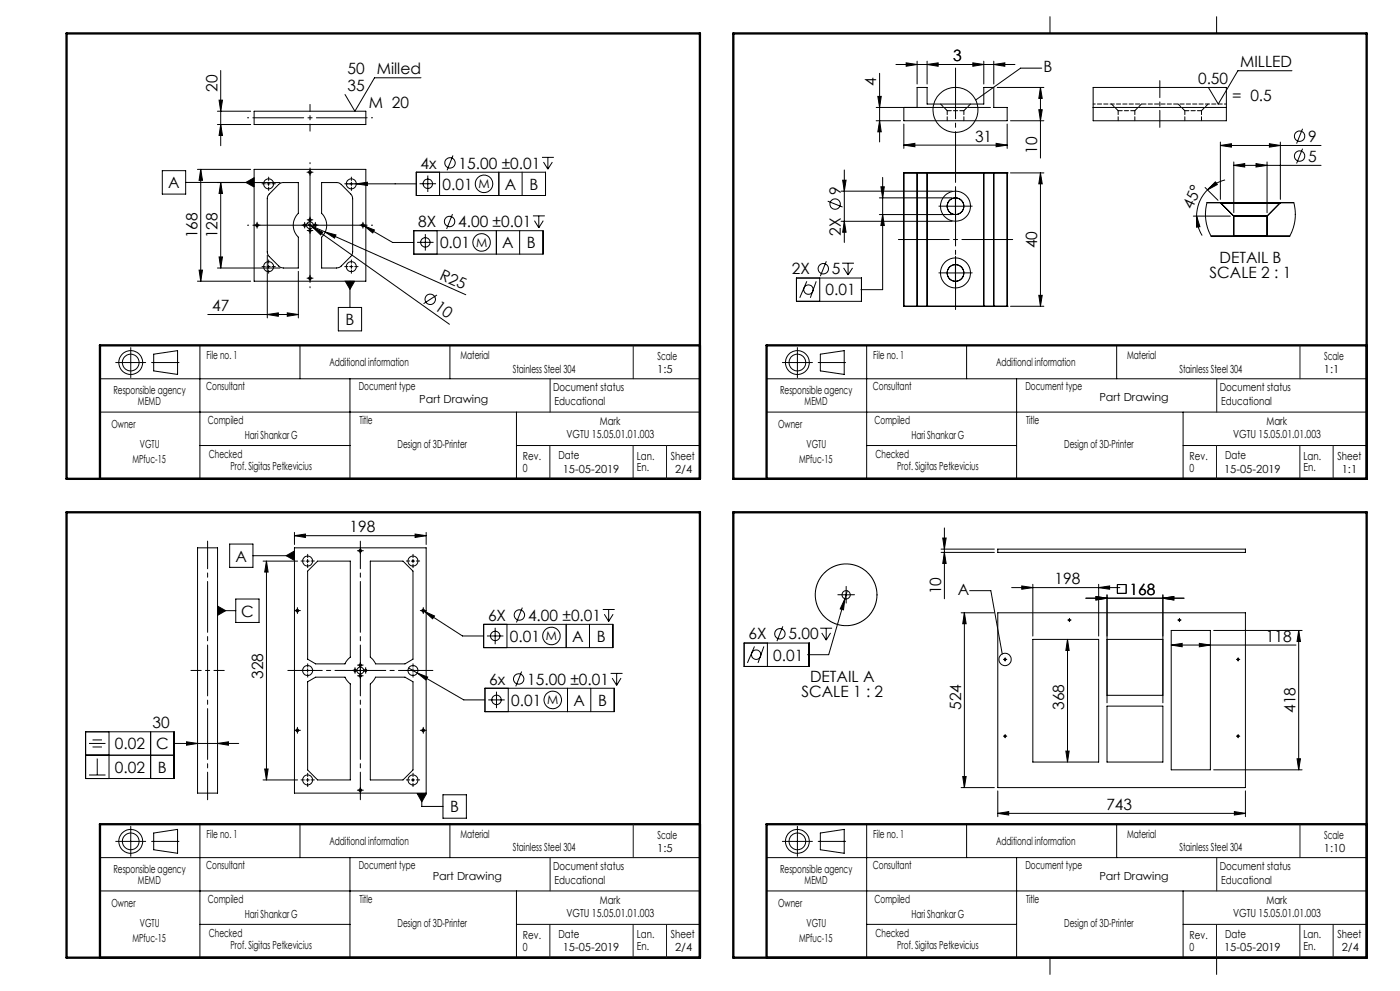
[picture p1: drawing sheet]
<svg xmlns="http://www.w3.org/2000/svg" width="420mm" height="297mm" viewBox="0 0 420 297" stroke-linecap="round" stroke-linejoin="round" font-family="sans-serif">
<g fill="none" stroke="#000" stroke-width=".3">
<path d="M271.9 18.8l3.2 .5-3.2 .6zM275.1 18.3v6.9M278.1 19.3l3.3-.5v1.1zM278.1 18.3v6.9M291.9 18.8l3.2 .5-3.2 .6zM295.1 18.3v6.9M298.1 19.3l3.3-.5v1.1zM298.1 18.3v6.9M304.5 19.3h-35.7M315 5v5M365 5v5M65.2 33.3h10"/>
<path d="M65.2 37.3h10M65.7 30h1l-.5 3.3zM66.2 37.3l.5 3.3h-1zM66.2 21.1v22.6M76.2 33.3h33.5v4h-33.5zM126.3 23.3h-13.9l-5.9 10-3-5M262.9 36.2h7.3M262.9 32.2h34.2M263.3 28.9h1.1l-.5 3.3zM263.9 36.2l.5 3.3h-1.1zM263.9 22v20.5M271.1 32.2v4h31.1v-4h-4.1v-6h-3v5h-17v-5h-3v6"/>
<path d="M271.1 37.2v7.3M299.2 26.2h14M302.2 37.2v7.3M303.1 36.2h10.1M311.6 32.9h1.1l-.6 3.3zM312.1 26.2l.6 3.3h-1.1zM312.1 26.2v21.2M312.5 20.4h-6.3l-13.5 9.6M327.9 26.2h40v10h-40zM327.9 32.2h40M387.6 21.2h-16.2l-5.9 10-3-5M390.8 38.6l-1.8 4.4"/>
<path d="M48.7 51.1h7v7.1h-7zM55.7 54.7h28.3M59.2 50.8h16M60.2 50.8l.5 3.2h-1zM60.2 50.8v33.5M66.2 54.7l.5 3.3h-1zM66.2 54.7v25.6M73.8 54.7l2.4-1.4v2.8zM76.2 50.8h33.5v33.5h-33.5zM80.1 55.1h1M80.6 54.6v1M83.6 55.3l1.2-.6h4.7v9.2a5 5 0 0 0 0 7.2v9.2h-4.5l-.9-.2-3.5-3.3-.4-1.1v-16.4l.4-1z"/>
<path d="M92.5 51.6h1M93 51.1v1M96.5 54.7l5.2 .2 3.9 3.7 .2 .9v16l-.5 1.3-3.4 3.3-.9 .2h-4.5v-9.2a5 5 0 0 0 0-7.2zM103.9 55.1h21M105.4 54.6v1M106.9 55.1l3.3-.5v1zM124.9 51.6h38.8v7h-38.8zM125.9 55.1h4.9M128.3 52.6v4.9M131.9 51.6v7M135.9 46.6l-1.8 4.4M149.6 51.6v7"/>
<path d="M156.6 51.6v7M162.6 47.2h3.6M163.1 48.6l1.3 2.1M164.4 47.2v3.5M165.7 48.6l-1.3 2.1M252.3 57.3h33.3M252.8 54h1l-.5 3.3zM253.3 50.9v21.8M263.8 59.3h21.8M264.3 56h1l-.5 3.3zM264.8 53.2v33.6h-6.5M271.1 51.8h.1"/>
<path d="M271.1 51.8v40M271.1 51.8h31.1M271.1 43.5l3.4-.5v1zM271.1 43.5h31.1M275.1 51.8h.1M275.1 51.8v40M278.1 51.8h.1M278.1 51.8v40M286.6 59.3v5M295.1 51.8h.1M295.1 51.8v40M298.1 51.8h.1"/>
<path d="M298.1 51.8v40M298.8 43l3.4 .5-3.4 .5zM302.2 51.8h.1M302.2 51.8v40M303.1 51.8h10.1M312.1 51.8l.6 3.3h-1.1zM312.1 51.8v40M361.5 56.2l3.9 3.8M362.3 56.9a11 11 0 0 0-3.3 7.9M364.6 54.5l.6 .8-2.9 1.6zM366.1 43.6l3.3-.5v1zM366.1 42.6v17.2"/>
<path d="M366.1 43.6h30.2M367.5 53.9l-2.6 1-2.6 2M370.1 49.6l3.3-.6v1.1zM370.1 48.5v15.2M370.1 49.6h26.2M376.8 49l3.3 .6-3.3 .5zM380.1 48.5v15.2M380.8 43.1l3.3 .5-3.3 .5zM384.1 42.6v17.2M390.8 44.6l-1.8 4.4M65.7 77h1l-.5 3.3zM76.6 67.5h1"/>
<path d="M77.1 67v1M80.1 79.9h1M80.2 76.5v18.8M80.6 79.4v1M90.9 67.5h1M91.4 67v1M92.1 66.9l1.7 1.2M92.5 67.5h1M92.5 65.9h1M92.5 69.1h1M93 67.5l4.5 2M93 65.4v1"/>
<path d="M93 67v1M93 68.6v1M93.8 68.1l3 1.5-.6 .8zM93.8 68.1l41 29.1M94.1 67.5h1M94.6 67v1M97.5 69.5l3.3 .9-.4 1zM97.5 69.5l42.2 18.8M104.9 79.9h1M105.4 79.4v1M108.4 67.5h1M108.5 67.3l.7 .4"/>
<path d="M108.9 67v1M109.2 67.7l3.1 1.2-.5 .9zM109.2 67.7l8.6 5h6.3M124.1 69.1h38.8v7.1h-38.8zM125.1 72.6h5M127.6 70.2v4.9M131.1 69.1v7.1M135.7 64.2l-1.7 4.4M148.9 69.1v7.1M155.9 69.1v7.1M159.9 64.7h3.5M160.3 66.1l1.3 2.2"/>
<path d="M161.6 64.7v3.6M163 66.1l-1.4 2.2M247.9 78.3l-1.8 4.5M248.3 60.3l4.5 1.8M252.3 66.3h33.3M252.6 78.9h3.6M253.3 66.3l.5 3.3h-1zM254.4 78.9v3.5M263.8 64.3h21.8M264.8 64.3l.5 3.3h-1zM284.1 61.8h5M286.6 79.3v5"/>
<path d="M358 64.8h11.1M359 64.8l1 3.1-1 .2zM359 64.8l.3 2.8 1.3 3M362.1 60.7h26l.4 2.3 .1 2.1-.5 3-1.2 2.7h-23.6l-1.1-2.6-.5-2.5v-2.5zM366.1 60.7h18zM366.1 60.7l4 4.1v6M370.1 70.8h5zM370.1 64.8h5zM375.1 70.8h5zM375.1 64.8h5zM384.1 60.7l-4 4.1v6M59.2 84.3h16"/>
<path d="M59.7 81h1l-.5 3.3zM62.3 94.3h27.2M65.2 80.3h18.8M80.2 94.3l3.3-.5v1zM86.2 93.8l3.3 .5-3.3 .5zM89.5 81.3v14M92.5 83.4h1M93 82.9v1M101.5 92.1h7v7.1h-7zM103.6 84.3h2.8l-1.4 2.4zM105 84.3v7.8M131.1 88.4l-4 2.6"/>
<path d="M238.9 83.3h19.5v7h-19.5zM242 84.3l-2.1 4.9M244.9 84.3l-1.8 4.9M245.9 83.3v7M253.1 80.3l1.3 2.1M255.8 80.3l-1.4 2.1M271.1 91.8h.1M271.1 91.8h31.1M275.1 91.8h.1M278.1 91.8h.1M284.1 81.8h5M295.1 91.8h.1"/>
<path d="M298.1 91.8h.1M302.2 91.8h.1M303.1 91.8h10.1M311.6 88.5h1.1l-.6 3.3zM30 113.5h180M34.7 108.7h9M39.2 104.2v9M45.5 108.7h8.2M46.1 106.1l7.2-1v7.1l-7.2-1zM60 103.5v40M90 103.5v10M105 113.5v30"/>
<path d="M135 103.5v10M230 113.5h180M234.7 108.7h9M239.2 104.2v9M245.5 108.7h8.2M246.1 106.1l7.2-1v7.1l-7.2-1zM260 103.5v40M290 103.5v10M305 113.5v30M335 103.5v10M30 123.5h180M60 133.5h45"/>
<path d="M154.9 133.5h55.1M154.9 123.5v20M230 123.5h180M260 133.5h45M354.9 133.5h55.1M354.9 123.5v20M88.3 159.6v3.6M127.8 159.6v3.6M283.3 158.2v21.3M59.3 164.2h6v73.5h-6zM68.9 163.1h7v6.9h-7zM70.7 179.5h7v7h-7z"/>
<path d="M75.9 166.5h12.4M78.9 168.2h10.4M79.9 168.2v65.5M79.9 168.2l.5 3.2h-1zM85.9 166.5l2.4-1.4v2.9zM88.3 164.2h39.5v73.5h-39.5zM88.3 160.5l3.3-.4v1zM88.3 160.5h39.5M91.8 168.2h1M92.3 167.6v1.1M92.3 171.2l3-3h9.8v28.8l-.9 .8-.7 1.2h-8.8l-2.4-1.4zM107.6 165.1h1"/>
<path d="M108.1 164.6v1M111.1 168.2h9.8l3 3v26.4l-2.4 1.4h-8.8l-.7-1.2-.9-.8zM123.4 168.2h1M123.9 167.6v1.1M124.5 160.1l3.3 .4-3.3 .6zM252.6 178.3h2.5M253.5 179.5l-.5 3.3-.9-.3zM253.5 179.5l-4.9 16.7h-6.3M253.8 177v2.5M254.2 177.1l-.7 2.4M282.3 164.6h16M282.3 165.6h16"/>
<path d="M282.8 161.3h1l-.5 3.3zM283.3 165.6l.5 3.3h-1zM290.9 177h6.4l3.4 19M299.3 164.6h74.3v1h-74.3zM303.5 176.1h32.5M306.5 175.6l3.3 .5-3.3 .5zM309.8 175.1v15.5M328.8 178.8l3.3 .5-3.3 .5zM329.6 176.1l3.3-.5v1zM329.6 175.1v15.5M332.1 178.3v32.3M335.2 175.2h2.7v2.6h-2.7z"/>
<path d="M348.9 179.3l3.2-.5v1zM348.9 178.3v32.3M355.2 179.3h-29.4M65.3 183h5.4M65.3 181.6l2.4 1.4-2.4 1.4zM88.7 183h1M89.2 182.5v1M107.6 199.4h1M108.1 198.9v.9M126.5 183h1M126.6 182.8l.7 .4M127 182.5v1"/>
<path d="M127.3 183.2l3.1 1.4-.6 .9zM127.3 183.2l11.4 7.4h6.4M145.1 187.1h38.8v7h-38.8zM146.1 190.6h4.9M148.6 188.1v5M152.1 187.1v7M156.7 182.1l-1.8 4.4M169.9 187.1v7M176.8 187.1v7M180.8 182.7h3.6M181.3 184.1l1.3 2.1M182.6 182.7v3.5"/>
<path d="M183.9 184.1l-1.3 2.1M223.2 192.7h19.5v7h-19.5zM226.3 193.7l-2.1 5M229.2 193.7l-1.8 5M230.2 192.7v7M234.8 187.7l-1.7 4.5M246.1 188.3h3.5M246.5 189.7l1.4 2.1M247.9 188.3v3.5M249.2 189.7l-1.3 2.1M288.3 183.7h10M289.3 183.7l.5 3.2h-1z"/>
<path d="M289.3 183.7v52.3M299.3 183.7h74.3v52.3h-74.3zM301.3 197.6h.5M301.5 197.4v.5M309.8 191.6h19.8v36.8h-19.8zM320.3 191.6l.4 3.3h-.9zM320.3 191.6v36.8M320.6 185.8h.5M320.8 185.6v.5M332.1 191.6h16.8M351.4 193.3l3.2-.5v1zM351.4 193.3h37.4"/>
<path d="M351.4 188.9h11.7v41.8h-11.7zM353.6 185.8h.5M353.8 185.6v.5M359.8 192.8l3.3 .5-3.3 .5zM364.1 188.9h26.5M371.2 197.6h.5M371.4 197.4v.5M389.6 188.9l.5 3.4h-1zM389.6 188.9v41.8M25.7 219.3h26.5v14h-26.5zM32.7 219.3v14M45.2 219.3v14"/>
<path d="M88.7 218.9h1M89.2 218.4v1M91.8 200.9h1M92.3 200.4v1.1M92.3 204.3l2.4-1.4h8.8l.5 .9 1.1 1.2v28.7h-9.8l-3-3zM106 200.9h1M106.5 200.4v1.1M107.6 200.9h1M107.6 202.6h1M108.1 200.4v1.1M108.1 202.1v1M109.2 200.9h1"/>
<path d="M109.7 200.4v1.1M112.7 202.9h8.8l2.4 1.4v26.4l-3 3h-9.8v-28.7l.9-1zM122.6 200.2l2.6 1.5M123.4 200.9h1M123.9 200.4v1.1M125.2 201.7l3.1 1.2-.5 .9zM125.2 201.7l13.9 8.1h6.4M126.5 218.9h1M127 218.4v1M145.5 206.3h38.8v7h-38.8zM146.5 209.8h4.9M148.9 207.3v4.9"/>
<path d="M152.5 206.3v7M156.5 201.3l-1.8 4.4M170.3 206.3v7M177.2 206.3v7M183.2 201.8h3.6M183.7 203.2l1.3 2.2M185 201.8v3.6M186.3 203.2l-1.3 2.2M332.1 211.6h16.8v16.8h-16.8zM332.1 208.4h16.8M25.7 226.3h26.5M26.7 222.8h4.9"/>
<path d="M26.7 232.3h4.9M27.8 221.8h2.8M27.8 223.9h2.8M29.2 227.3v5M52.2 222.8h19.4M56 222.3l3.3 .5-3.3 .5zM65.3 222.8l3.2-.5v1zM78.9 233.7h10.4M79.4 230.5h1l-.5 3.2zM91.8 233.7h1M92.3 233.3v.9M107.6 236.8h1"/>
<path d="M108.1 236.3v1M123.4 233.7h1M123.9 233.3v.9M125.2 237.8h2.8l-1.5 2.5zM126.5 237.8v3.9h6.4M132.9 238.2h7v7h-7zM288.3 236h10M288.8 232.7h1l-.5 3.3zM299.3 237v7.8M301.3 220.6h.5M301.5 220.4v.5M319.8 225.1h.9l-.4 3.3z"/>
<path d="M364.1 230.7h26.5M371.2 220.6h.5M371.4 220.4v.5M373.6 237v7.8M389.1 227.4h1l-.5 3.3zM30 257h180M34.7 252.2h9M39.2 247.6v9M45.5 252.2h8.2M46.1 249.7l7.2-1.1v7.1l-7.2-1zM60 247v40M90 247v10"/>
<path d="M105 257v30M135 247v10M230 257h180M234.7 252.2h9M239.2 247.6v9M245.5 252.2h8.2M246.1 249.7l7.2-1.1v7.1l-7.2-1zM260 247v40M290 247v10M299.3 243.8l3.3-.6v1.1zM299.3 243.8h74.3M305 257v30"/>
<path d="M335 247v10M370.3 243.2l3.3 .6-3.3 .5zM30 267h180M60 277h45M154.9 267v20M154.9 277h55.1M230 267h180M260 277h45M354.9 277h55.1M354.9 267v20M315 287v5M365 287v5"/>
<circle cx="286.6" cy="32.9" r="6.7"/>
<circle cx="80.6" cy="55.1" r="1.49"/>
<circle cx="93" cy="51.6" r=".4"/>
<circle cx="105.4" cy="55.1" r="1.48"/>
<circle cx="128.3" cy="55.1" r="1.41"/>
<circle cx="135" cy="48.8" r="1.55"/>
<circle cx="145.2" cy="55.1" r="2.63"/>
<circle cx="389.9" cy="46.8" r="1.55"/>
<circle cx="389.9" cy="40.8" r="1.55"/>
<circle cx="77.1" cy="67.5" r=".4"/>
<circle cx="80.6" cy="79.9" r="1.51"/>
<circle cx="91.4" cy="67.5" r=".35"/>
<circle cx="93" cy="65.9" r=".35"/>
<circle cx="93" cy="69.1" r=".35"/>
<circle cx="93" cy="67.5" r="1.02"/>
<circle cx="94.6" cy="67.5" r=".36"/>
<circle cx="105.4" cy="79.9" r="1.5"/>
<circle cx="108.9" cy="67.5" r=".4"/>
<circle cx="127.6" cy="72.6" r="1.4"/>
<circle cx="134.9" cy="66.4" r="1.55"/>
<circle cx="144.5" cy="72.7" r="2.63"/>
<circle cx="250.5" cy="61.2" r="1.55"/>
<circle cx="286.6" cy="61.8" r="4.5"/>
<circle cx="286.6" cy="61.8" r="2.5"/>
<circle cx="286.7" cy="61.8" r="2.5"/>
<circle cx="93" cy="83.4" r=".4"/>
<circle cx="129.1" cy="89.7" r="1.57"/>
<circle cx="242.5" cy="86.8" r="1.41"/>
<circle cx="247" cy="80.5" r="1.55"/>
<circle cx="286.6" cy="81.8" r="4.5"/>
<circle cx="286.6" cy="81.8" r="2.5"/>
<circle cx="286.7" cy="81.8" r="2.5"/>
<circle cx="39.2" cy="108.7" r="2.51"/>
<circle cx="39.2" cy="108.7" r="3.6"/>
<circle cx="239.2" cy="108.7" r="3.6"/>
<circle cx="239.2" cy="108.6" r="2.5"/>
<circle cx="92.3" cy="168.2" r="1.49"/>
<circle cx="108.1" cy="165.1" r=".4"/>
<circle cx="123.9" cy="168.1" r="1.5"/>
<circle cx="253.8" cy="178.3" r="1.26"/>
<circle cx="253.8" cy="178.3" r="9.3"/>
<circle cx="89.2" cy="183" r=".39"/>
<circle cx="108.1" cy="199.3" r=".35"/>
<circle cx="127" cy="183" r=".4"/>
<circle cx="148.6" cy="190.6" r="1.41"/>
<circle cx="155.8" cy="184.3" r="1.55"/>
<circle cx="165.4" cy="190.6" r="2.63"/>
<circle cx="226.8" cy="196.2" r="1.41"/>
<circle cx="234" cy="189.9" r="1.56"/>
<circle cx="301.5" cy="197.6" r="1.84"/>
<circle cx="301.5" cy="197.6" r=".25"/>
<circle cx="320.8" cy="185.8" r=".25"/>
<circle cx="353.8" cy="185.8" r=".25"/>
<circle cx="371.4" cy="197.6" r=".25"/>
<circle cx="89.2" cy="218.9" r=".4"/>
<circle cx="92.3" cy="201" r="1.49"/>
<circle cx="106.5" cy="200.9" r=".35"/>
<circle cx="108.1" cy="202.6" r=".35"/>
<circle cx="108.1" cy="200.9" r="1.02"/>
<circle cx="109.7" cy="200.9" r=".35"/>
<circle cx="123.9" cy="201" r="1.5"/>
<circle cx="127" cy="218.9" r=".39"/>
<circle cx="148.9" cy="209.7" r="1.41"/>
<circle cx="155.6" cy="203.5" r="1.56"/>
<circle cx="165.8" cy="209.8" r="2.63"/>
<circle cx="92.3" cy="233.8" r="1.49"/>
<circle cx="108.1" cy="236.8" r=".4"/>
<circle cx="123.9" cy="233.8" r="1.5"/>
<circle cx="301.5" cy="220.6" r=".25"/>
<circle cx="371.4" cy="220.6" r=".25"/>
<circle cx="39.2" cy="252.2" r="2.51"/>
<circle cx="39.2" cy="252.1" r="3.6"/>
<circle cx="239.2" cy="252.1" r="3.6"/>
<circle cx="239.2" cy="252.2" r="2.5"/>
</g>
<g fill="none" stroke="#000" stroke-width=".3" stroke-dasharray="15.2 1.3 1.3 1.3">
<path d="M79.6 55.1h-1M80.6 54.1v-1M80.6 56.1v1M81.6 55.1h1M92.5 51.6h-.4M93 51.1v-.4M93 52.1v.4M93.5 51.6h.4M104.4 55.1h-1M105.4 54.1v-1M105.4 56.1v1M106.4 55.1h1"/>
<path d="M286.7 59.3v-2.5M76.6 67.5h-.4M77.1 67v-.4M77.1 68v.4M77.6 67.5h.4M79.6 79.9h-1M80.6 78.9v-1M81.6 79.9h1M90.9 67.5h-.3M91.4 67v-.4M91.4 68v.3M91.9 67.5h.4"/>
<path d="M92 67.5h-.5M92.5 65.9h-.3M92.5 69.1h-.3M93 66.5v-.5M93 68.5v.5M93 65.4v-.4M93 66.4v.3M93 68.6v-.4M93 69.6v.3M93.5 65.9h.4M93.5 69.1h.4M94 67.5h.5"/>
<path d="M94.1 67.5h-.3M94.6 67v-.4M94.6 68v.3M95.1 67.5h.4M104.4 79.9h-1M105.4 78.9v-1M106.4 79.9h1M108.4 67.5h-.4M108.9 67v-.4M108.9 68v.4M109.4 67.5h.4M284.2 61.8h-2.5"/>
<path d="M286.7 79.3v-2.5M286.7 64.3v2.5M289.2 61.8h2.5M80.6 80.9v1M92.5 83.4h-.4M93 82.9v-.4M93 83.9v.4M93.5 83.4h.4M105.4 80.9v1M284.2 81.8h-2.5M286.7 84.3v2.5M289.2 81.8h2.5"/>
<path d="M91.3 168.1h-1M92.3 167.1v-1M92.3 169.1v1M93.3 168.1h1M107.6 165.1h-.4M108.1 164.6v-.4M108.1 165.6v.4M108.6 165.1h.4M122.9 168.1h-1M123.9 167.1v-1M123.9 169.1v1M124.9 168.1h1"/>
<path d="M252.6 178.2h-1.2M253.9 177v-1.3M253.9 179.5v1.2M255.1 178.2h1.3M88.7 183h-.4M89.2 182.5v-.4M89.2 183.5v.4M89.7 183h.4M92.3 199.9v-1M107.6 199.3h-.3M108.1 199.9v-.5M108.1 198.8v-.3"/>
<path d="M108.1 199.8v.4M108.6 199.3h.4M123.9 199.9v-1M126.5 183h-.4M127 182.5v-.4M127 183.5v.4M127.5 183h.4M301.3 197.6h-.3M301.5 197.4v-.3M301.5 197.9v.2M301.8 197.6h.2M320.6 185.8h-.3"/>
<path d="M320.8 185.6v-.3M320.8 186.1v.2M321.1 185.8h.2M353.6 185.8h-.3M353.8 185.6v-.3M353.8 186.1v.2M354.1 185.8h.2M371.2 197.6h-.3M371.4 197.4v-.3M371.4 197.9v.2M371.7 197.6h.2M88.7 218.9h-.4"/>
<path d="M89.2 218.4v-.4M89.2 219.4v.4M89.7 218.9h.4M91.3 200.9h-1M92.3 201.9v1M93.3 200.9h1M106 200.9h-.3M106.5 200.4v-.3M106.5 201.4v.4M107 200.9h.4M107.1 200.9h-.5M107.6 202.5h-.3"/>
<path d="M108.1 201.9v.6M108.1 202v-.3M108.1 203v.4M108.6 202.5h.4M109.1 200.9h.5M109.2 200.9h-.3M109.7 200.4v-.3M109.7 201.4v.4M110.2 200.9h.4M122.9 200.9h-1M123.9 201.9v1M124.9 200.9h1"/>
<path d="M126.5 218.9h-.4M127 218.4v-.4M127 219.4v.4M127.5 218.9h.4M91.3 233.7h-1M92.3 232.7v-1M92.3 234.7v1M93.3 233.7h1M107.6 236.8h-.4M108.1 236.3v-.4M108.1 237.3v.4M108.6 236.8h.4"/>
<path d="M122.9 233.7h-1M123.9 232.7v-1M123.9 234.7v1M124.9 233.7h1M301.3 220.6h-.3M301.5 220.4v-.3M301.5 220.9v.2M301.8 220.6h.2M371.2 220.6h-.3M371.4 220.4v-.3M371.4 220.9v.2M371.7 220.6h.2"/>
</g>
<path d="M62.3 162.2v77.5M108.1 239.7v-77.5" fill="none" stroke="#000" stroke-width=".3" stroke-dasharray="15.2 1.3 1.3 1.3" stroke-dashoffset="7"/>
<path d="M86.3 200.9h43.6" fill="none" stroke="#000" stroke-width=".3" stroke-dasharray="15.2 1.3 1.3 1.3" stroke-dashoffset="4.9"/>
<path d="M67.3 200.9h-10" fill="none" stroke="#000" stroke-width=".3" stroke-dasharray="15.2 1.3 1.3 1.3" stroke-dashoffset="12.1"/>
<path d="M286.7 93.8v-74.4" fill="none" stroke="#000" stroke-width=".3" stroke-dasharray="15.2 1.3 1.3 1.3" stroke-dashoffset="-1"/>
<path d="M304.2 71.8h-35" fill="none" stroke="#000" stroke-width=".3" stroke-dasharray="15.2 1.3 1.3 1.3" stroke-dashoffset="-.4"/>
<path d="M347.9 24.2v14" fill="none" stroke="#000" stroke-width=".3" stroke-dasharray="15.2 1.3 1.3 1.3" stroke-dashoffset="10.1"/>
<path d="M74.2 35.3h37.6M93 48.7v37.6M74.2 67.5h37.6" fill="none" stroke="#000" stroke-width=".3" stroke-dasharray="15.2 1.3 1.3 1.3" stroke-dashoffset="-1.6"/>
<path d="M93 31.3v8" fill="none" stroke="#000" stroke-width=".3" stroke-dasharray="15.2 1.3 1.3 1.3" stroke-dashoffset="13.1"/>
<path d="M20 10h190v133.5h-190zM220 10h190v133.5h-190zM210 103.5h-180v40M410 103.5h-180v40M20 153.5h190v133.5h-190zM220 153.5h190v133.5h-190zM210 247h-180v40M410 247h-180v40" fill="none" stroke="#000" stroke-width=".7"/>
<g fill="none" stroke="#191924" stroke-width=".3">
<path d="M165 113.5v10M190 103.5v10M365 113.5v10M390 103.5v10M165 133.5v10M189.9 133.5v10M200 133.5v10M364.9 133.5v10M390 133.5v10M399.9 133.5v10M165 257v10M190 247v10"/>
<path d="M365 257v10M390 247v10M165 277v10M189.9 277v10M200 277v10M364.9 277v10M390 277v10M399.9 277v10"/>
</g>
<g fill="#000">
<path d="M93.8 68.1l3 1.5-.6 .8zM97.5 69.5l3.3 .9-.4 1z"/>
<path d="M271.9 18.8l3.2 .5-3.2 .6zM278.1 19.3l3.3-.5v1.1z"/>
<path d="M311.6 32.9h1.1l-.6 3.3zM312.1 26.2l.6 3.3h-1.1zM263.9 36.2l.5 3.3h-1.1zM263.3 28.9h1.1l-.5 3.3z"/>
<path d="M60.2 50.8l.5 3.2h-1zM59.7 81h1l-.5 3.3zM66.2 54.7l.5 3.3h-1zM65.7 77h1l-.5 3.3zM65.7 30h1l-.5 3.3zM66.2 37.3l.5 3.3h-1zM79.9 168.2l.5 3.2h-1zM79.4 230.5h1l-.5 3.2zM312.1 51.8l.6 3.3h-1.1zM311.6 88.5h1.1l-.6 3.3zM252.8 54h1l-.5 3.3zM253.3 66.3l.5 3.3h-1zM282.8 161.3h1l-.5 3.3zM283.3 165.6l.5 3.3h-1zM289.3 183.7l.5 3.2h-1zM288.8 232.7h1l-.5 3.3zM320.3 191.6l.4 3.3h-.9zM319.8 225.1h.9l-.4 3.3zM389.6 188.9l.5 3.4h-1zM389.1 227.4h1l-.5 3.3z"/>
<path d="M73.8 54.7l2.4 1.4v-2.8zM103.6 84.3l1.4 2.4 1.4-2.4zM85.9 166.5l2.4 1.5v-2.9zM125.2 237.8l1.3 2.5 1.5-2.5zM65.3 181.6l2.4 1.4-2.4 1.4z"/>
<path d="M106.9 55.1l3.3 .5v-1zM109.2 67.7l2.6 2.1 .5-.9zM125.2 201.7l2.6 2.1 .5-.9zM127.3 183.2l2.5 2.3 .6-.9zM271.1 43.5l3.4-.5v1zM298.8 43l3.4 .5-3.4 .5zM291.9 18.8l3.2 .5-3.2 .6zM298.1 19.3l3.3-.5v1.1zM264.3 56h1l-.5 3.3zM264.8 64.3l.5 3.3h-1zM299.3 243.8l3.3-.6v1.1zM370.3 243.2l3.3 .6-3.3 .5zM328.8 178.8l3.3 .5-3.3 .5zM348.9 179.3l3.2-.5v1zM351.4 193.3l3.2-.5v1zM359.8 192.8l3.3 .5-3.3 .5zM306.5 175.6l3.3 .5-3.3 .5zM329.6 176.1l3.3-.5v1zM253.5 179.5l-1.4 3 .9 .3zM370.1 49.6l3.3-.6v1.1zM376.8 49l3.3 .6-3.3 .5zM366.1 43.6l3.3-.5v1zM380.8 43.1l3.3 .5-3.3 .5z"/>
<path d="M364.6 54.5l.6 .8-2.9 1.6zM359 64.8l1 3.1-1 .2z"/>
<path d="M80.2 94.3l3.3-.5v1zM86.2 93.8l3.3 .5-3.3 .5z"/>
<path d="M124.5 160.1l3.3 .4-3.3 .6zM88.3 160.5l3.3-.4v1z"/>
<path d="M328.8 178.8l3.3 .5-3.3 .5zM348.9 179.3l3.2-.5v1z"/>
<path d="M65.3 222.8l3.2-.5v1zM56 222.3l3.3 .5-3.3 .5z"/>
</g>
<path d="M284.2 33.2h5M335.4 33.2h5M355.4 33.2h5" fill="none" stroke="#000" stroke-width=".3" stroke-dasharray="1.3 .6"/>
<path d="M282.2 31.2l2 2M289.2 33.2l2-2M333.4 31.2l2 2M340.4 33.2l2-2M353.4 31.2l2 2M360.4 33.2l2-2" fill="none" stroke="#000" stroke-width=".3" stroke-dasharray="1.3 .6" stroke-dashoffset=".2"/>
<path d="M284.2 33.2v3M289.2 36.2v-3M335.4 33.2v3M340.4 36.2v-3M355.4 33.2v3M360.4 36.2v-3" fill="none" stroke="#000" stroke-width=".3" stroke-dasharray="1.3 .6" stroke-dashoffset=".1"/>
<path d="M367.9 31.2h-40" fill="none" stroke="#000" stroke-width=".3" stroke-dasharray="1.3 .6" stroke-dashoffset=".6"/>
<g font-size="4.7">
<text x="104.3" y="22.3">50</text>
<text x="113" y="22.3">Milled</text>
<text x="286" y="18.3">3</text>
<text x="313" y="21.7">B</text>
<text x="372" y="20.2">MILLED</text>
<text x="65.2" y="27.6" transform="rotate(-90 65.2 27.6)">20</text>
<text x="104.3" y="27.3">35</text>
<text x="262.9" y="25.8" transform="rotate(-90 262.9 25.8)">4</text>
<text x="359.4" y="25.2">0.50</text>
<text x="110.7" y="32.3">M 20</text>
<text x="369.7" y="30.2">= 0.5</text>
<text x="292.5" y="42.4">31</text>
<text x="311.1" y="46" transform="rotate(-90 311.1 46)">10</text>
<text x="392.5" y="42.5">9</text>
<text x="126.2" y="50.5">4x</text>
<text x="137.6" y="50.5">15.00 ±0.01</text>
<text x="392.5" y="48.5">5</text>
<text x="50.5" y="56.4">A</text>
<text x="132.7" y="56.8">0.01</text>
<text x="151.4" y="56.8">A</text>
<text x="158.8" y="56.8">B</text>
<text x="252.3" y="58.6" transform="rotate(-90 252.3 58.6)">9</text>
<text x="357.6" y="62.9" transform="rotate(-66 357.6 62.9)">45°</text>
<text x="59.2" y="71.4" transform="rotate(-90 59.2 71.4)">168</text>
<text x="65.2" y="71.4" transform="rotate(-90 65.2 71.4)">128</text>
<text x="125.4" y="68.1">8X</text>
<text x="137.5" y="68.1">4.00 ±0.01</text>
<text x="252.3" y="70.6" transform="rotate(-90 252.3 70.6)">2X</text>
<text x="132" y="74.4">0.01</text>
<text x="150.7" y="74.4">A</text>
<text x="158.1" y="74.4">B</text>
<text x="311.1" y="74.4" transform="rotate(-90 311.1 74.4)">40</text>
<text x="131.7" y="83.6" transform="rotate(24 131.7 83.6)">R25</text>
<text x="237.6" y="82.2">2X</text>
<text x="249.6" y="82.2">5</text>
<text x="362.9" y="83.2">SCALE 2 : 1</text>
<text x="365.8" y="78.7">DETAIL B</text>
<text x="247.7" y="88.6">0.01</text>
<text x="63.7" y="93.2">47</text>
<text x="130.2" y="92.6" transform="rotate(35 130.2 92.6)">10</text>
<text x="103.7" y="97.4">B</text>
<text x="104.9" y="159.5">198</text>
<text x="70.7" y="168.3">A</text>
<text x="282.3" y="178.1" transform="rotate(-90 282.3 178.1)">10</text>
<text x="287.3" y="178.3">A</text>
<text x="316.4" y="175.1">198</text>
<text x="338.8" y="178.2">168</text>
<text x="72.4" y="184.8">C</text>
<text x="146.4" y="186">6X</text>
<text x="158.4" y="186">4.00 ±0.01</text>
<text x="224.6" y="191.6">6X</text>
<text x="236.6" y="191.6">5.00</text>
<text x="153" y="192.3">0.01</text>
<text x="171.6" y="192.3">A</text>
<text x="179" y="192.3">B</text>
<text x="232" y="198">0.01</text>
<text x="379.8" y="192.3">118</text>
<text x="78.9" y="203.5" transform="rotate(-90 78.9 203.5)">328</text>
<text x="146.8" y="205.2">6x</text>
<text x="158.2" y="205.2">15.00 ±0.01</text>
<text x="240.4" y="209">SCALE 1 : 2</text>
<text x="243" y="204.5">DETAIL A</text>
<text x="153.4" y="211.5">0.01</text>
<text x="172" y="211.5">A</text>
<text x="179.4" y="211.5">B</text>
<text x="288.3" y="212.8" transform="rotate(-90 288.3 212.8)">524</text>
<text x="319.3" y="212.8" transform="rotate(-90 319.3 212.8)">368</text>
<text x="388.6" y="213.7" transform="rotate(-90 388.6 213.7)">418</text>
<text x="45.8" y="218.3">30</text>
<text x="34.4" y="224.6">0.02</text>
<text x="46.8" y="224.6">C</text>
<text x="34.4" y="231.6">0.02</text>
<text x="47.4" y="231.6">B</text>
<text x="135.1" y="243.4">B</text>
<text x="331.9" y="242.7">743</text>
</g>
<g font-size="3.7">
<text x="143.5" y="56.4">M</text>
<text x="142.8" y="73.9">M</text>
<text x="163.8" y="191.9">M</text>
<text x="164.1" y="211.1">M</text>
</g>
<g font-size="3.3">
<text x="62" y="107.7">File no. 1</text>
<text x="138.1" y="107.7">Material</text>
<text x="197.2" y="107.9">Scale</text>
<text x="262" y="107.7">File no. 1</text>
<text x="338.1" y="107.7">Material</text>
<text x="397.2" y="107.9">Scale</text>
<text x="98.8" y="109.7">Additional information</text>
<text x="153.8" y="111.6">Stainless Steel 304</text>
<text x="197.2" y="111.7">1:5</text>
<text x="298.8" y="109.7">Additional information</text>
<text x="353.8" y="111.6">Stainless Steel 304</text>
<text x="397.2" y="111.7">1:1</text>
<text x="34" y="118">Responsible agency</text>
<text x="61.9" y="117">Consultant</text>
<text x="107.7" y="117">Document type</text>
<text x="165.9" y="117.2">Document status</text>
<text x="234" y="118">Responsible agency</text>
<text x="261.9" y="117">Consultant</text>
<text x="307.7" y="117">Document type</text>
<text x="365.9" y="117.2">Document status</text>
<text x="41.4" y="121.5">MEMD</text>
<text x="125.8" y="120.8">Part Drawing</text>
<text x="166.4" y="121.5">Educational</text>
<text x="241.4" y="121.5">MEMD</text>
<text x="329.8" y="120.1">Part Drawing</text>
<text x="366.4" y="121.5">Educational</text>
<text x="33.5" y="128.4">Owner</text>
<text x="62.4" y="127">Compiled</text>
<text x="73.4" y="131.7">Hari Shankar G</text>
<text x="107.8" y="127">Title</text>
<text x="169.9" y="131.4">VGTU 15.05.01.01.003</text>
<text x="179.9" y="127.4">Mark</text>
<text x="233.5" y="128.4">Owner</text>
<text x="262.4" y="127">Compiled</text>
<text x="273.4" y="131.7">Hari Shankar G</text>
<text x="307.8" y="127">Title</text>
<text x="369.9" y="131.4">VGTU 15.05.01.01.003</text>
<text x="379.9" y="127.4">Mark</text>
<text x="42" y="134.4">VGTU</text>
<text x="62.7" y="137.3">Checked</text>
<text x="119.3" y="134.4">Design of 3D-Printer</text>
<text x="156.9" y="137.9">Rev.</text>
<text x="167.5" y="137.7">Date</text>
<text x="191.1" y="137.8">Lan.</text>
<text x="201.3" y="137.8">Sheet</text>
<text x="242" y="134.4">VGTU</text>
<text x="262.7" y="137.3">Checked</text>
<text x="319.3" y="134.4">Design of 3D-Printer</text>
<text x="356.9" y="137.9">Rev.</text>
<text x="367.5" y="137.7">Date</text>
<text x="391.1" y="137.8">Lan.</text>
<text x="401.3" y="137.8">Sheet</text>
<text x="39.7" y="138.9">MPfuc-15</text>
<text x="69.2" y="140.8">Prof. Sigitas Petkevicius</text>
<text x="156.9" y="141.4">0</text>
<text x="168.9" y="141.6">15-05-2019</text>
<text x="191.1" y="141.3">En.</text>
<text x="202.6" y="141.6">2/4</text>
<text x="239.7" y="138.9">MPfuc-15</text>
<text x="269.2" y="140.8">Prof. Sigitas Petkevicius</text>
<text x="356.9" y="141.4">0</text>
<text x="367.3" y="141.6">15-05-2019</text>
<text x="391.1" y="141.3">En.</text>
<text x="402.6" y="141.6">1:1</text>
<text x="62" y="251.2">File no. 1</text>
<text x="138.1" y="251.2">Material</text>
<text x="197.2" y="251.4">Scale</text>
<text x="262" y="251.2">File no. 1</text>
<text x="338.1" y="251.2">Material</text>
<text x="397.2" y="251.4">Scale</text>
<text x="98.8" y="253.2">Additional information</text>
<text x="153.8" y="255.1">Stainless Steel 304</text>
<text x="197.2" y="255.2">1:5</text>
<text x="298.8" y="253.2">Additional information</text>
<text x="353.8" y="255.1">Stainless Steel 304</text>
<text x="397.2" y="255.2">1:10</text>
<text x="34" y="261.5">Responsible agency</text>
<text x="61.9" y="260.5">Consultant</text>
<text x="107.7" y="260.5">Document type</text>
<text x="129.8" y="263.6">Part Drawing</text>
<text x="165.9" y="260.7">Document status</text>
<text x="234" y="261.5">Responsible agency</text>
<text x="261.9" y="260.5">Consultant</text>
<text x="307.7" y="260.5">Document type</text>
<text x="329.8" y="263.6">Part Drawing</text>
<text x="365.9" y="260.7">Document status</text>
<text x="41.4" y="265">MEMD</text>
<text x="166.4" y="265">Educational</text>
<text x="241.4" y="265">MEMD</text>
<text x="366.4" y="265">Educational</text>
<text x="33.5" y="271.9">Owner</text>
<text x="62.4" y="270.5">Compiled</text>
<text x="73.4" y="275.2">Hari Shankar G</text>
<text x="107.8" y="270.5">Title</text>
<text x="169.9" y="274.9">VGTU 15.05.01.01.003</text>
<text x="179.9" y="270.9">Mark</text>
<text x="233.5" y="271.9">Owner</text>
<text x="262.4" y="270.5">Compiled</text>
<text x="273.4" y="275.2">Hari Shankar G</text>
<text x="307.8" y="270.5">Title</text>
<text x="369.9" y="274.9">VGTU 15.05.01.01.003</text>
<text x="379.9" y="270.9">Mark</text>
<text x="42" y="277.9">VGTU</text>
<text x="62.7" y="280.8">Checked</text>
<text x="119.3" y="277.9">Design of 3D-Printer</text>
<text x="156.9" y="281.4">Rev.</text>
<text x="167.5" y="281.2">Date</text>
<text x="191.1" y="281.3">Lan.</text>
<text x="201.3" y="281.3">Sheet</text>
<text x="242" y="277.9">VGTU</text>
<text x="262.7" y="280.8">Checked</text>
<text x="319.3" y="277.9">Design of 3D-Printer</text>
<text x="356.9" y="281.4">Rev.</text>
<text x="367.5" y="281.2">Date</text>
<text x="391.1" y="281.3">Lan.</text>
<text x="401.3" y="281.3">Sheet</text>
<text x="39.7" y="282.4">MPfuc-15</text>
<text x="69.2" y="284.3">Prof. Sigitas Petkevicius</text>
<text x="156.9" y="284.9">0</text>
<text x="168.9" y="285.1">15-05-2019</text>
<text x="191.1" y="284.8">En.</text>
<text x="202.6" y="285.1">2/4</text>
<text x="239.7" y="282.4">MPfuc-15</text>
<text x="269.2" y="284.3">Prof. Sigitas Petkevicius</text>
<text x="356.9" y="284.9">0</text>
<text x="367.3" y="285.1">15-05-2019</text>
<text x="391.1" y="284.8">En.</text>
<text x="402.6" y="285.1">2/4</text>
</g>
</svg>
